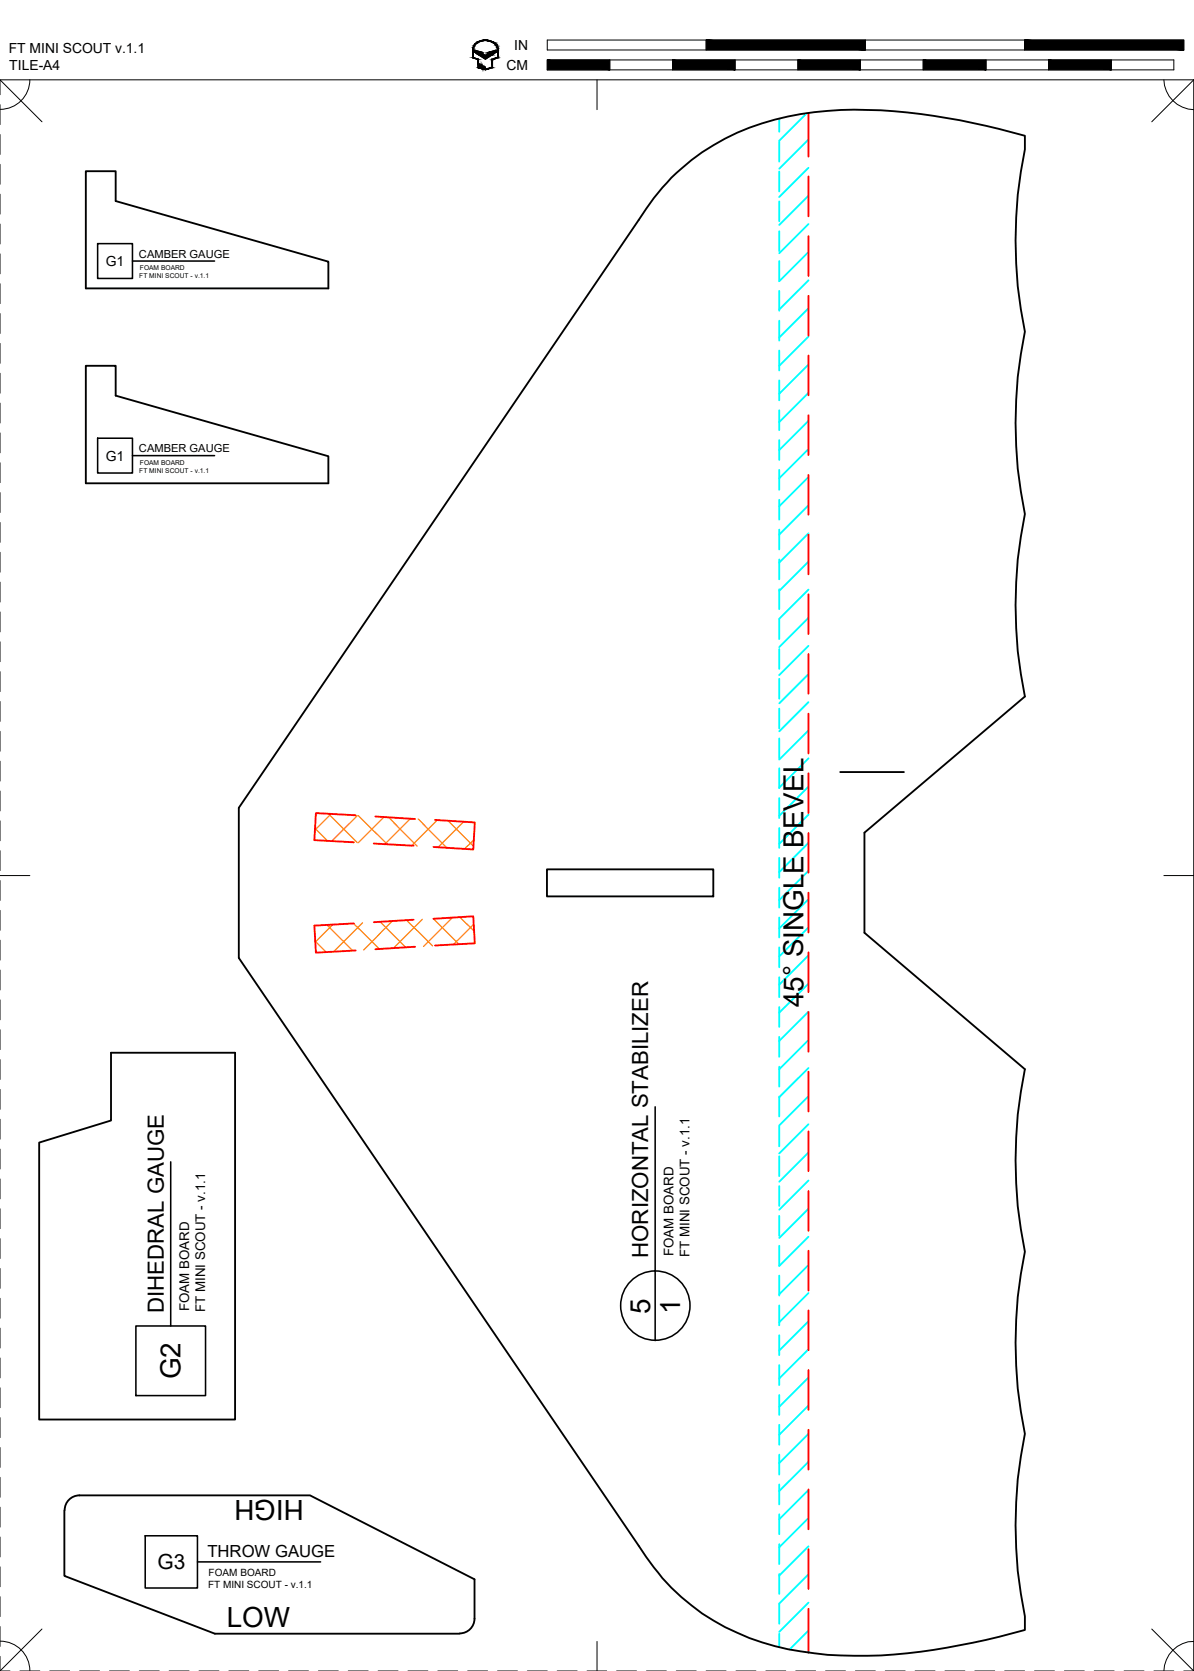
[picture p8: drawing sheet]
<svg xmlns="http://www.w3.org/2000/svg" width="190mm" height="267mm" viewBox="0 0 190 267" stroke-linecap="round" stroke-linejoin="round" font-family="sans-serif">
<!-- layer: 01 CUT -->
<path d="M13.7 27.3h4.8v4.8l33.9 9.7v4.2h-38.7zM107.1 28.4a37 37 0 0 1 20.7-10.2 74.1 74.1 0 0 1 25.3 1l6.3 1.4 4.1 1.1v2.2a71.7 71.7 0 0 0 0 29 72 72 0 0 0 0 29.1 72 72 0 0 0 0 29.2l-25.6 21.7v16l25.6 21.8a72 72 0 0 0 0 29.1 71.7 71.7 0 0 0 0 29 72 72 0 0 0 0 29.2v2.2a104.8 104.8 0 0 1-25.1 4.1 52.2 52.2 0 0 1-18.8-2.9 35.2 35.2 0 0 1-17.7-14.7l-63.8-93.8v-24l63.8-93.8a43.8 43.8 0 0 1 5.2-6.7zM13.7 58.4h4.8v4.7l33.9 9.7v4.3h-38.7zM87.3 138.8h26.5v4.3h-26.5zM134 123.2h10.2M17.7 168h19.8v58.6h-31.2v-44.2l11.4-3.6zM12.7 238.7h36.8l26.2 13.4v6.3a2.36 2.36 0 0 1-2.3 2.3M12.7 238.7a2.36 2.36 0 0 0-2.4 2.3M10.3 241.1v10.4l24 9.2h39" fill="none" stroke="#000" stroke-width=".3"/>
<!-- layer: 04 BEVEL -->
<g fill="none" stroke="#0ff" stroke-width=".3">
<path d="M124.3 18.9v2.1M128.7 18.1l-4.4 4.4M124.3 22.6v3.2M124.3 27.4v3.2M124.3 32.1v3.2M124.3 36.9v3.2M129 22.3l-4.7 4.6M129 26.8l-4.7 4.6M129 31.2l-4.7 4.7M129 35.8l-4.7 4.6M124.3 41.7v3.1M124.3 46.4v3.2"/>
<path d="M124.3 51.2v3.2M124.3 56v3.1M129 40.2l-4.7 4.7M129 44.7l-4.7 4.7M129 49.2l-4.7 4.7M129 53.7l-4.7 4.7M129 58.2l-4.7 4.6M124.3 60.7v3.2M124.3 65.5v3.2M124.3 70.2v3.2M124.3 75v3.2M124.3 79.8v3.1"/>
<path d="M129 62.7l-4.7 4.7M129 67.2l-4.7 4.6M129 71.7l-4.7 4.6M129 76.1l-4.7 4.7M124.3 84.5v3.2M124.3 89.3v3.2M124.3 94.1v3.1M124.3 98.8v3.2M129 80.7l-4.7 4.6M129 85.1l-4.7 4.7M129 89.6l-4.7 4.7M129 94.1l-4.7 4.7"/>
<path d="M129 98.6l-4.7 4.7M124.3 103.6v3.2M124.3 108.3v3.2M124.3 113.1v3.2M124.3 117.9v3.1M129 103.1l-4.7 4.6M129 107.6l-4.7 4.7M129 112.1l-4.7 4.6M129 116.6l-4.7 4.6M124.3 122.6v3.2M124.3 127.4v3.2M124.3 132.2v3.1"/>
<path d="M124.3 136.9v3.2M129 121l-4.7 4.7M129 125.6l-4.7 4.6M129 130l-4.7 4.7M129 134.5l-4.7 4.7M129 139l-4.7 4.7M124.3 141.7v3.2M124.3 146.4v3.2M124.3 151.2v3.2M124.3 156v3.1M129 143.5l-4.7 4.7M129 148l-4.7 4.6"/>
<path d="M129 152.5l-4.7 4.7M129 157l-4.7 4.6M124.3 160.7v3.2M124.3 165.5v3.2M124.3 170.3v3.1M124.3 175v3.2M124.3 179.8v3.2M129 161.5l-4.7 4.6M129 166l-4.7 4.7M129 170.5l-4.7 4.6M129 175l-4.7 4.6M129 179.4l-4.7 4.7"/>
<path d="M124.3 184.5v3.2M124.3 189.3v3.2M124.3 194.1v3.1M124.3 198.8v3.2M129 183.9l-4.7 4.7M129 188.4l-4.7 4.7M129 192.9l-4.7 4.7M129 197.4l-4.7 4.7M124.3 203.6v3.2M124.3 208.4v3.1M124.3 213.1v3.2M124.3 217.9v3.2"/>
<path d="M129 201.9l-4.7 4.7M129 206.4l-4.7 4.6M129 210.9l-4.7 4.7M129 215.4l-4.7 4.6M129 219.9l-4.7 4.6M124.3 222.6v3.2M124.3 227.4v3.2M124.3 232.2v3.1M124.3 236.9v3.2M129 224.3l-4.7 4.7M129 228.8l-4.7 4.7M129 233.3l-4.7 4.7"/>
<path d="M129 237.8l-4.7 4.7M124.3 241.7v3.2M124.3 246.5v3.1M124.3 251.2v3.2M124.3 256v3.2M129 242.3l-4.7 4.7M129 246.8l-4.7 4.7M129 251.3l-4.7 4.6M129 255.8l-4.7 4.6M124.3 260.7v2.2M129 260.3l-3 3"/>
</g>
<!-- layer: 02 SCORE -->
<g fill="none" stroke="#f00" stroke-width=".3">
<path d="M129 18v7M129 28.2v6.3M129 37.7v6.3M129 47.2v6.4M129 56.7v6.4M129 66.3v6.3M129 75.8v6.3M129 85.3v6.4M129 94.8v6.4M129 104.4v6.3M129 113.9v6.3M56.8 130.1l-6.4-.3-.2 4.3 6.3 .3"/>
<path d="M59.6 134.6l6.4 .4M59.9 130.3l6.3 .4M69.4 130.9l6.4 .4-.3 4.3-6.3-.4M129 123.4v6.4M129 132.9v6.4M56.5 147.4l-6.3 .3 .2 4.3 6.4-.3M66 146.8l-6.4 .4M66.2 151.1l-6.3 .4M69.2 146.6l6.3-.4 .3 4.4-6.4 .3M129 142.5v6.3M129 152v6.3M129 161.5v6.4"/>
<path d="M129 171v6.4M129 180.6v6.3M129 190.1v6.4M129 199.6v6.4M129 209.2v6.3M129 218.7v6.3M129 228.2v6.4M129 237.7v6.4M129 247.3v6.3M129 256.8v7"/>
</g>
<!-- layer: 06 CAVITY -->
<g fill="none" stroke="#ff7f00" stroke-width=".2">
<path d="M50.3 132.2l1.9 2M52.4 129.9l4.6 4.6M52.8 129.9l-2.5 2.6M57 130.2l-4.1 4M57.2 130.2l4.6 4.5M61.3 130.4l-4.1 4.1M62 130.4l4.5 4.6M65.5 130.7l-4.1 4M66.7 130.7l4.6 4.6M69.8 130.9l-4.1 4.1M71.5 131l4 4M74 131.2l-4.1 4"/>
<path d="M75.6 134l-1.5 1.5M50.3 150.2l1.7 1.7M52.2 147.6l4.1 4.1M53.1 147.6l-2.8 2.8M56.4 147.4l4.1 4.1M57.8 147.3l-4.6 4.6M60.7 147.1l4 4.1M62.6 147l-4.6 4.6M64.9 146.9l4.1 4.1M67.4 146.7l-4.6 4.6M69.2 146.6l4 4.1M72.2 146.4l-4.6 4.7"/>
<path d="M73.4 146.4l2.3 2.2M75.6 147.5l-3.3 3.3"/>
</g>
<!-- layer: 23 NOTES -->
<g fill="none" stroke="#000" stroke-width=".25">
<path d="M15.6 38.9h5.5v5.5h-5.5zM21.1 41.7h13.1M15.6 69.9h5.5v5.6h-5.5zM21.1 72.7h13.1M104.5 176.7v37.3M27.2 185.4v26.2M21.7 211.6h11.1v11.1h-11.1zM23.2 245.1h8.3v8.4h-8.3zM31.5 249.3h19.6"/>
<circle cx="104.6" cy="208.4" r="5.5"/>
</g>
<!-- layer: 22 TILED -->
<g fill="none" stroke="#000" stroke-width=".16">
<path d="M0 12.7l6.7 6.7M0 16.7v3.2M4.8 12.7a4.7 4.7 0 0 1-4.8 4.8M75.5 7.9v1.3l.9 .3v1.3h.1v-.6h.1v.6l.2 .1v-.5h.1v.5h.1v-.3h.1v.4h.2v-.3h.1v.3l1.1-.2v-1.3l.9-.3v-1.3M75.6 7.9a2 2 0 0 1 3.2-1l.5 .6 .1 .4M75.7 8l1.3 .4v.2l.2 .2h.4l.2-.2v-.2l1.4-.4v.3l-1.8 1.2-1.7-1.2zM75.8 7a2.43 2.43 0 0 1 3.5 .3l.2 .6v1.3l-.9 .4v1.2l-1.2 .4-1.1-.4v-1.3l-.9-.3a2.64 2.64 0 0 1 .4-2.2zM87.3 6.4h101.6v1.6h-101.6zM87.3 9.6h100v1.6h-100zM95.3 12.7v4.8M97.3 9.6v1.6M107.3 9.6v1.6"/>
<path d="M112.7 6.4v1.6M117.3 9.6v1.6M127.3 9.6v1.6M137.3 9.6v1.6M138.1 6.4v1.6M147.3 9.6v1.6M157.3 9.6v1.6M163.5 6.4v1.6M167.3 9.6v1.6M177.3 9.6v1.6M185.7 12.7a4.9 4.9 0 0 0 4.8 4.8M190.5 12.7h-190.5v2.4"/>
<path d="M190.5 12.7l-6.7 6.7M190.5 12.7v254M0 21.5v3.1M0 26.2v3.2M0 31v3.2M0 35.8v3.1M0 40.5v3.2M0 45.3v3.2M0 50v3.2M0 54.8v3.2M0 59.6v3.1M0 64.3v3.2"/>
<path d="M0 69.1v3.2M0 73.9v3.1M0 78.6v3.2M0 83.4v3.2M0 88.1v3.2M0 92.9v3.2M0 97.7v3.1M0 102.4v3.2M0 107.2v3.2M0 112v3.1M0 116.7v3.2M0 139.7h4.8"/>
<path d="M0 121.5v3.2M0 126.3v3.1M0 131v3.2M0 135.8v3.2M185.7 139.7h4.8M0 140.5v3.2M0 145.3v3.2M0 150.1v3.1M0 154.8v3.2M0 159.6v3.2M0 164.4v3.1M0 169.1v3.2"/>
<path d="M0 173.9v3.2M0 178.6v3.2M0 183.4v3.2M0 188.2v3.1M0 192.9v3.2M0 197.7v3.2M0 202.5v3.1M0 207.2v3.2M0 212v3.2M0 216.7v3.2M0 221.5v3.2M0 226.3v3.1"/>
<path d="M0 231v3.2M0 235.8v3.2M0 240.6v3.1M0 245.3v3.2M0 250.1v3.2M0 254.8v3.2M0 259.6v3.2M0 264.4v2.3M0 266.7h1.6M0 261.9a4.7 4.7 0 0 1 4.8 4.8M3.2 266.7h3.2M6.7 260l-6.7 6.7"/>
<path d="M7.9 266.7h3.2M12.7 266.7h3.2M17.5 266.7h3.1M22.2 266.7h3.2M27 266.7h3.2M31.8 266.7h3.1M36.5 266.7h3.2M41.3 266.7h3.2M46 266.7h3.2M50.8 266.7h3.2M55.6 266.7h3.1M60.3 266.7h3.2"/>
<path d="M65.1 266.7h3.2M69.9 266.7h3.1M74.6 266.7h3.2M79.4 266.7h3.2M84.1 266.7h3.2M88.9 266.7h3.2M93.7 266.7h3.1M95.3 262v4.7M98.4 266.7h3.2M103.1 266.7h3.2M107.9 266.7h3.2M112.7 266.7h3.1"/>
<path d="M117.4 266.7h3.2M122.2 266.7h3.2M127 266.7h3.1M131.7 266.7h3.2M136.5 266.7h3.2M141.2 266.7h3.2M146 266.7h3.2M150.8 266.7h3.1M155.5 266.7h3.2M160.3 266.7h3.2M165.1 266.7h3.1M169.8 266.7h3.2"/>
<path d="M174.6 266.7h3.2M179.3 266.7h3.2M183.8 260l6.7 6.7M184.1 266.7h3.2M188.9 266.7h1.6M190.5 262a4.8 4.8 0 0 0-4.8 4.7"/>
</g>
<g fill="#000" stroke="#000" stroke-width=".16">
<path d="M75.7 8l1.1 .3h-1.1zM76.4 8.8h2.1l-1.1 .7zM77 11h.8l-.4 .2zM77 6.4h.8zM78 8.3l1.2-.3v.3z"/>
<path d="M75.4 7.9l.1 1.3v-1.3zM75.4 7.9l.1 1.3h-.1z"/>
<path d="M75.4 9.2h.3zM75.4 9.2h.3z"/>
<path d="M75.5 7.6l.1 .1zM75.5 7.6l.1 .1z"/>
<path d="M75.5 7.7v.2l.1-.2zM75.5 7.7v.2h-.1z"/>
<path d="M75.6 7.4v.2l.1-.2zM75.6 7.4v.2h-.1z"/>
<path d="M75.6 7.3h.1zM75.6 7.3l.1 .1z"/>
<path d="M75.4 9.2l1 .3zM75.4 9.2l1 .3z"/>
<path d="M75.7 7.1v.2l.1-.2zM75.7 7.1v.2h-.1z"/>
<path d="M75.8 7v.1l.1-.1zM75.8 7v.1h-.1z"/>
<path d="M75.9 6.9v.1l.1-.1zM75.8 7l.1-.1v.1z"/>
<path d="M76 6.8v.1l.2-.1zM76 6.8l-.1 .1z"/>
<path d="M76.1 6.7l.1 .1 .1-.1zM76 6.8l.1-.1 .1 .1z"/>
<path d="M76.1 9.5h.3zM76.1 9.5h.3z"/>
<path d="M76.3 9.5l.1 1.3v-1.3zM76.3 9.5l.1 1.3h-.1z"/>
<path d="M76.3 10.8h.1zM76.3 10.8h.1z"/>
<path d="M76.5 10.8h.1zM76.5 10.8h.1z"/>
<path d="M76.3 10.8h.2zM76.3 10.8h.2z"/>
<path d="M76.3 6.6v.1l.2-.1zM76.1 6.7l.2-.1v.1z"/>
<path d="M76.4 6.6h.2zM76.3 6.6h.2z"/>
<path d="M76.5 10.2l.1 .6v-.6zM76.5 10.2l.1 .6h-.1z"/>
<path d="M76.3 10.8h.3zM76.3 10.8h.3zM76.3 10.8h.3zM76.3 10.8h.3z"/>
<path d="M76.3 10.8h.3zM76.3 10.8h.3z"/>
<path d="M76.3 10.8l.5 .1zM76.3 10.8l.5 .1z"/>
<path d="M75.7 8.3l1.3 .1zM75.7 8.3l1.3 .1z"/>
<path d="M76.6 6.5v.1l.3-.1zM76.4 6.6l.2-.1v.1z"/>
<path d="M76.8 10.4l.1 .4v-.4zM76.8 10.4l.1 .4h-.1z"/>
<path d="M76.8 10.8l.1 .1zM76.8 10.8l.1 .1z"/>
<path d="M76.4 10.9h.5zM76.4 10.9h.5z"/>
<path d="M76.5 10.9h.5zM76.5 10.9h.5z"/>
<path d="M77 10.9h.1zM77 10.9h.1z"/>
<path d="M75.8 8.4l1.2 .2v-.2zM75.8 8.4l1.2 .2h-.9z"/>
<path d="M76.1 8.6l1.1 .2-.2-.2zM76.1 8.6l1.1 .2h-.8z"/>
<path d="M76.6 6.5h.5zM76.6 6.5h.3z"/>
<path d="M77 10.6l.1 .3v-.3zM77 10.6l.1 .3h-.1z"/>
<path d="M76.7 10.9l.4 .1zM76.7 10.9l.4 .1z"/>
<path d="M76.8 11h.5zM76.8 11h.5z"/>
<path d="M76.7 6.5h.5zM76.6 6.5h.5z"/>
<path d="M77.3 10.7l.1 .3v-.3zM77.3 10.7l.1 .3h-.1z"/>
<path d="M77.3 11h.1zM77.3 11h.1z"/>
<path d="M76.9 11h.5zM76.9 11h.5z"/>
<path d="M77 6.4l1.1 .1zM76.7 6.5l.3-.1 1.1 .1z"/>
<path d="M77.5 11h.4zM77.4 11h.4z"/>
<path d="M77.6 6.5h.6zM77.6 6.5h.6z"/>
<path d="M77.7 6.5h.6zM77.7 6.5h.6z"/>
<path d="M78 6.5l.5 .1zM78 6.5l.5 .1z"/>
<path d="M78.3 6.6h.2zM78.3 6.6h.2z"/>
<path d="M78.3 6.6l.5 .1zM78.3 6.6l.5 .1z"/>
<path d="M78.5 9.6l.1 1.2v-1.2zM78.5 9.6l.1 1.2h-.1z"/>
<path d="M78.5 10.8h.1zM78.2 10.8h.4z"/>
<path d="M77.9 11l.7-.2h-.4zM77.5 11l.7-.2-.3 .2z"/>
<path d="M78.6 6.7l.3 .1zM78.6 6.7l.3 .1z"/>
<path d="M78.5 9.5l.1 .1 .2-.1zM78.5 9.5l.1 .1z"/>
<path d="M77.8 8.6l.7 .2 .3-.2zM77.6 8.8l.2-.2 .7 .2z"/>
<path d="M78.7 6.8l.3 .1zM78.7 6.8l.3 .1z"/>
<path d="M78.9 6.9l.2 .1zM78.9 6.9l.2 .1z"/>
<path d="M77.8 8.4l1 .2 .3-.2zM77.8 8.4l1 .2h-1z"/>
<path d="M79 7l.2 .1zM79 7l.2 .1z"/>
<path d="M79.1 7.1l.2 .2zM79.1 7.1l.2 .2h-.1z"/>
<path d="M78 8.3h1.2zM77.8 8.4h1.3z"/>
<path d="M79.2 7.3l.1 .1zM79.2 7.3l.1 .1z"/>
<path d="M79.2 7.4l.2 .2zM79.2 7.4l.2 .2z"/>
<path d="M79.3 7.6l.1 .1zM79.3 7.6l.1 .1z"/>
<path d="M79.3 7.7l.2 .2-.1-.2zM79.3 7.7l.2 .2h-.1z"/>
<path d="M79.4 7.9l.1 1.3v-1.3zM79.4 7.9l.1 1.3h-.1z"/>
<path d="M79.4 9.2h.1zM79.2 9.2h.3z"/>
<path d="M78.8 9.5l.7-.3h-.3zM78.5 9.5l.7-.3-.4 .3z"/>
<path d="M87.3 9.6l10 1.6v-1.6zM87.3 9.6l10 1.6h-10z"/>
<path d="M107.3 9.6l10 1.6v-1.6zM107.3 9.6l10 1.6h-10z"/>
<path d="M127.3 9.6l10 1.6v-1.6zM127.3 9.6l10 1.6h-10z"/>
<path d="M112.7 6.4l25.4 1.6v-1.6zM112.7 6.4l25.4 1.6h-25.4z"/>
<path d="M147.3 9.6l10 1.6v-1.6zM147.3 9.6l10 1.6h-10z"/>
<path d="M167.3 9.6l10 1.6v-1.6zM167.3 9.6l10 1.6h-10z"/>
<path d="M163.5 6.4l25.4 1.6v-1.6zM163.5 6.4l25.4 1.6h-25.4z"/>
</g>
<g font-size="4.4">
<text x="128.2" y="160.7" transform="rotate(-90 128.2 160.7)">45° SINGLE BEVEL</text>
<text x="103.7" y="209.6" transform="rotate(-90 103.7 209.6)">5</text>
<text x="108.5" y="209.6" transform="rotate(-90 108.5 209.6)">1</text>
<text x="28.8" y="220.1" transform="rotate(-90 28.8 220.1)">G2</text>
<text x="48.5" y="239.5" transform="rotate(-180 48.5 239.5)">HIGH</text>
<text x="36.2" y="259.7">LOW</text>
</g>
<g font-size="3.5">
<text x="103.4" y="200.8" transform="rotate(-90 103.4 200.8)">HORIZONTAL STABILIZER</text>
<text x="26.1" y="209.5" transform="rotate(-90 26.1 209.5)">DIHEDRAL GAUGE</text>
</g>
<text font-size="3.3" x="25.2" y="250.5">G3</text>
<text font-size="2.7" x="33.1" y="248.4">THROW GAUGE</text>
<g font-size="2.2">
<text x="1.4" y="8.5">FT MINI SCOUT v.1.1</text>
<text x="1.5" y="11.2">TILE-A4</text>
<text x="80.8" y="11.2">CM</text>
<text x="82.1" y="8">IN</text>
<text x="16.9" y="42.5">G1</text>
<text x="16.9" y="73.5">G1</text>
</g>
<g font-size="2.1">
<text x="107.5" y="200.5" transform="rotate(-90 107.5 200.5)">FOAM BOARD</text>
<text x="110" y="200.6" transform="rotate(-90 110 200.6)">FT MINI SCOUT - v.1.1</text>
<text x="30.2" y="209.3" transform="rotate(-90 30.2 209.3)">FOAM BOARD</text>
<text x="32.7" y="209.4" transform="rotate(-90 32.7 209.4)">FT MINI SCOUT - v.1.1</text>
</g>
<g font-size="1.8">
<text x="22.2" y="41.1">CAMBER GAUGE</text>
<text x="22.2" y="72.2">CAMBER GAUGE</text>
</g>
<g font-size="1.6">
<text x="33.3" y="251.5">FOAM BOARD</text>
<text x="33.2" y="253.4">FT MINI SCOUT - v.1.1</text>
</g>
<g font-size="1.1">
<text x="22.2" y="44.4">FT MINI SCOUT - v.1.1</text>
<text x="22.3" y="43.1">FOAM BOARD</text>
<text x="22.2" y="75.4">FT MINI SCOUT - v.1.1</text>
<text x="22.3" y="74.2">FOAM BOARD</text>
</g>
</svg>
